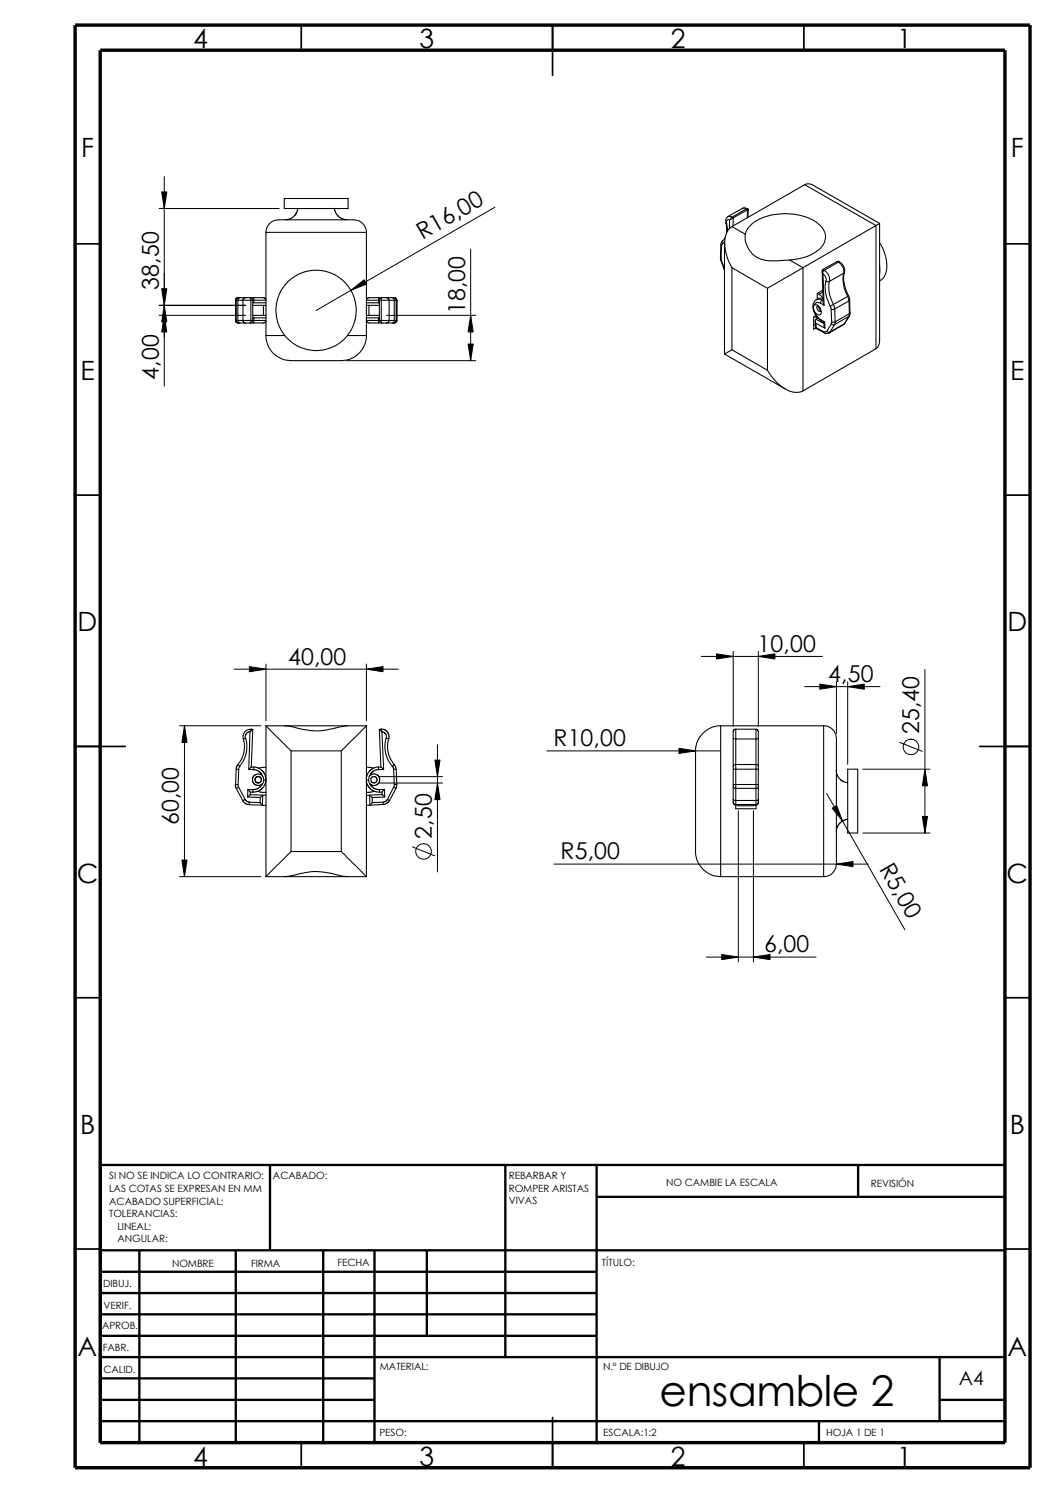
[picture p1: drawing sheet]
<svg xmlns="http://www.w3.org/2000/svg" width="210mm" height="297mm" viewBox="0 0 210 297" stroke-linecap="round" stroke-linejoin="round" font-family="sans-serif">
<g fill="none" stroke="#000" stroke-width=".34">
<path d="M59.9 5v5M109.9 5v10M159.9 5v5M14.9 48.5h5M199.9 48.5h5M14.9 98.5h5M199.9 98.5h5M14.9 148.5h10M194.9 148.5h10M14.9 198.5h5M199.9 198.5h5M14.9 248.5h5"/>
<path d="M199.9 248.5h5M59.9 287v5M109.9 282v10M159.9 287v5"/>
</g>
<g fill="none" stroke="#000" stroke-width=".47">
<path d="M53.7 231.8v17M100.5 231.8v38.2M118.7 231.8v55.2M118.7 238.1h81.2M170.7 231.8v6.3M199.9 231.8h-180v55.2M19.9 248.8h180M19.9 257.3h98.8M19.9 253h98.8M27.7 248.8v38.2M46.9 248.8v38.2M64.3 248.8v38.2"/>
<path d="M74.5 248.8v38.2M84.9 248.8v17M19.9 265.8h98.8M19.9 261.5h98.8M19.9 278.5h54.6M19.9 274.2h54.6M19.9 270h180M186.9 278.5h13M186.9 270v12.7M19.9 282.7h180M162.9 282.7v4.3"/>
</g>
<path d="M14.9 5h190v287h-190zM19.9 10h180v277h-180z" fill="none" stroke="#000" stroke-width=".68" stroke-linecap="butt"/>
<g fill="none" stroke="#000" stroke-width=".21">
<path d="M56.6 39.5h12.7v2h-12.7zM160.1 36.7l.6-.1 .9 .1 13.4 7.7M160.1 36.7l-14.5 8.4M160.1 36.7l14.2 8.2M46.9 59.7v4.1M46.9 59.7h.1M47 59.7h.3M47 59.7v4.1a.5 .5 0 0 0 .5 .5M47.3 59.7v4.1l.2 .4 .2 .1M47.3 59.7h1M47.4 59.2l-.4 .1-.1 .4M47.4 59.2l5.1 .1"/>
<path d="M47.4 59.2a.5 .5 0 0 0-.5 .5M47.5 59.2a.5 .5 0 0 0-.5 .5M47.7 59.2l-.2 .1-.2 .4M48.3 59.7v4.2l.6 .4M48.3 59.7h1.6M48.9 59.2l-.4 .1-.2 .4M49.7 59.2l.2 .1M49.9 59.3v.4M49.9 59.3l.3 .2 .1 .2v4.1l-.1 .2-.3 .2M49.9 59.7v4.5M50.5 59.2v1M52.5 59.2l.3 .2 .1 .3h-3"/>
<path d="M52.9 46.2a2.52 2.52 0 0 1 2.5-2.5h15a2.53 2.53 0 0 1 2.5 2.5M52.9 46.2h20M52.9 46.2v20.6M59.3 41.5l-.4 1-.5 .6-.8 .5-.8 .1M66.5 41.4l.2 .7 .7 1 .7 .5 .9 .1M72.9 46.2v20.6M75.3 59.2v1M75.9 59.3l-.4 .3v4.2l.4 .4M75.9 59.3v4.9M76 59.2l-2.8 .1-.3 .4h6.1M76 59.2l-.1 .1M76 59.2h.9"/>
<path d="M76.9 59.2l.3 .1 .2 .4v4.1M76.9 59.2h1.2M78.1 59.2l.3 .4v4.2M78.1 59.2h.2M78.3 59.2l.3 .1 .2 .3v4.2M78.3 59.2h.1M78.4 59.2l.3 .1 .3 .4M79 59.7v4.1M143.3 51.2l.1 .6M143.3 51.2l.2 .2M143.4 48.7l.2 .2M143.4 51.8l.2 .1"/>
<path d="M143.4 48.7l-.1 2.5M143.4 51.8l.7 2M143.5 51.4l.1 .5M143.6 51.9l.5 1.6M143.6 48.9l-.1 2.5M143.7 48.5l-.1 .4M143.8 47.9l-.4 .8M143.8 47.9l-.2 .3 .1 .3M144.1 48.3v22.1M144.2 48l-.5 .5M144.3 47.3l-.5 .6M144.4 44.4l.1 2"/>
<path d="M144.4 44.4h.2M144.6 44.4l.1 1.6M144.8 43.1h.4l.4 .1M144.9 43.1l-.2 .1a1 1 0 0 0-.3 1.2M145.2 43.8a.46 .46 0 0 0-.6 .1 .46 .46 0 0 0 0 .5M145.2 43.8l-.1 1.7M145.3 43.7l-.1 .1M145.6 43.2l-.3 .5M145.6 45.1a4.2 4.2 0 0 0-1.3 4.6l.5 1.8 .8 1.8M145.6 43.2l.3 .1M145.6 53.3l7.1 4.1M145.6 45.1l2.7 1.5"/>
<path d="M145.6 53.3v16.3M145.9 43.3l-.6 .4M145.9 43.3l-.1 1.7M147.7 41.5l.5-.1 .5 .1M147.7 41.5l.3-.1 .5 .2M147.7 41.5l-2.9 1.6M148.3 46.6a4.8 4.8 0 0 0 5 5.3l3.8-.2M148.3 46.6a5.8 5.8 0 0 1 4.7-3.7 11.8 11.8 0 0 1 9.8 1.6 3.1 3.1 0 0 1 .1 5.2 10.2 10.2 0 0 1-5.8 2M148.5 41.6l-2.9 1.6M148.5 41.6l.2 .1M148.7 41.5l-.2 .1M148.7 41.5l.2 .2"/>
<path d="M148.7 41.7v1.6M148.7 41.7l-2.8 1.6M148.9 41.7h-.2M148.9 41.7l-.1 1.6M152.7 57.4v16.3M157.1 51.7l2.7 1.6M159.8 53.3l-7.1 4.1M159.8 53.3v24.5M162.4 59.6l-.6 .8v.7M162.4 59.6l.6-.1 .6 .2M162.6 58.4v1.1M162.6 58.4l.3 .1"/>
<path d="M162.9 58.5l.8 .8M163.6 54l.2 6.3 .2 .4M163.6 59.7l-.4 .6M163.6 59.7l.2 .1M163.7 54.3v.2M163.7 53.6l-.1 .2 .1 .5M163.7 58.1l-.8 .4M163.7 53.6l.3 .2M163.7 57.7l-1.1 .7M163.7 54.5a1.42 1.42 0 0 1 .6 1.4M163.7 54.5l.3 6.2M163.8 59.4l-.6-.1-.8 .3"/>
<path d="M163.8 59.6l-.2 .1M164 53.8l-.3 .5M164 53.8a2.07 2.07 0 0 1 1.1 2.2M164.3 55.9a7.1 7.1 0 0 0 .9 5M164.3 55.9l.4 .1h.4M165.1 56a6.2 6.2 0 0 0 .7 4.6M166.5 52l.5 .1M166.5 52l.3 .2M166.5 52l-2.8 1.6M166.8 52.2a2.25 2.25 0 0 1 1.1 2.2M166.8 52.2l-2.8 1.6M167 52.1a2.05 2.05 0 0 1 1 2.1"/>
<path d="M167 52.1l-.2 .1M167.9 54.4a6.7 6.7 0 0 0 .8 4.6M167.9 54.4l-2.8 1.6M168 54.2a6.9 6.9 0 0 0 .8 4.6M168 54.2l-.1 .2M168.7 59l.2 .9M168.7 59l-2.9 1.6M168.8 58.8l.2 .8M168.8 58.8l-.1 .2M168.9 59.9l-2.8 1.6M168.9 59.9l.1 2.5M169 59.6l-.1 .3"/>
<path d="M169 59.6l.1 2.6M174.3 44.9l-14.5 8.4M174.3 44.9v24.5M175 44.4l-.7 .5M175 44.4v23.4l-.2 .9-.5 .7M175 53v1.4M175 48.2a7.5 7.5 0 0 1 1 6.6l-.4 .7-.6 .4M46.9 63.8h6l-.1 .2-.3 .3h-2.8M46.9 63.8l.1 .3 .4 .2M46.9 63.8a.5 .5 0 0 0 .5 .5M47.4 64.3h.1M47.5 64.3h.2"/>
<path d="M47.7 64.3h1.2M48.9 64.3h.8M49.9 64.2l-.2 .1M50.3 60.2h2.6M50.3 63.2h2.6M50.3 60.7h2.6M50.3 62.7h2.6M50.5 63.2v1.1M52.4 60.7v2M52.9 66.8a5 5 0 0 0 5 5h10a5.1 5.1 0 0 0 5-5M52.9 66.8h3.7a8 8 0 0 0 12.5 0M56.6 66.7l-1.1-2-.6-2.4 .1-1.8 .3-1.4 .6-1.2 1-1.5 .8-.8 1.3-.8 1.7-.7 1.6-.3h1.1l2.1 .4 1.7 .8 1 .8 .8 .8 1.2 2 .6 1.9v2.2l-.5 2.1-1.2 2"/>
<path d="M69.1 66.8h3.8M72.9 60.2h2.4M72.9 63.2h2.4M72.9 60.7h2.6M72.9 62.7h2.6M73.4 64.3h4.7M73.4 60.7v2M75.3 63.2v1.1M75.3 60.2h.2M75.3 63.2h.2M75.9 64.2l.1 .1M77.4 63.8l-.2 .3-.3 .2"/>
<path d="M77.4 63.8h-4.5l.2 .3 .3 .1M77.4 63.8h1M78.1 64.3h.2M78.3 64.3h.1M78.4 63.8v.3l-.3 .2M78.4 63.8h.4M78.8 63.8l-.2 .4-.3 .1M78.8 63.8h.2M79 63.8l-.3 .3-.3 .2M79 63.8l-.3 .4-.3 .1M144.1 70.4l12.2 7M145.6 69.6l-1.5 .8"/>
<path d="M145.6 69.6l7.1 4.1M152.7 73.7a8.8 8.8 0 0 0 5.1 4.3h1.2l.8-.2M161.8 61.1a3.5 3.5 0 0 0 1.7 2.8M161.8 61.1v.1M161.8 61.2l.2 .7M161.9 64.6l.3 .1M162 60.7a1.25 1.25 0 0 1 1.4 1.3 .6 .6 0 0 1-.5 .6 .6 .6 0 0 1-.7-.4l-.2-.3M162 60.7l-.2 .5M162 61.9a3.2 3.2 0 0 0 1.4 1.8M162 63l.7 .3-.4 .2M162.2 63.9l.1 1.4M162.3 65.3l1.7 .9"/>
<path d="M162.3 63.5a.54 .54 0 0 0 0 .8M162.3 63.5l1.7 .9M162.3 64.3l.1 .9M162.3 64.3l1.8 1M162.3 62.8l-.4 .3v2.4l.4-.2M162.4 65.2l-.1 .1M162.4 65.2l1.5 .8M162.6 60.9a1.11 1.11 0 0 1 .6 1.1M162.6 60.9a.72 .72 0 0 0 .7 1.1M162.9 61.1l.3 .6M163.2 60.3a.81 .81 0 0 0-1.2 .4M163.2 60.3l.8 .4"/>
<path d="M163.4 63.7l.1 .2M163.4 63.7l.7 .4M163.5 63.9l.5 .2M163.9 66l.1 .2M164 64.1v.8l.1 .4M164 66.2l.6 .2 .3-.1M164.1 64.1h-.1M164.1 64.1v1.2M164.5 65.9l-.2 .2-.4-.1M164.5 65.9l.4 .2 .2-.1M165.2 60.9l.2 .6M165.4 61.5l.1 2.6"/>
<path d="M165.4 64.4l.3 .2h.3M165.4 64.4l-.9 1.5M165.5 64.1l-.1 .3M165.5 64.1h.7M165.8 60.6l-.6 .3M165.8 60.6l.3 .9M166 64.6l-.9 1.4M166.1 61.5l-.4 .1-.3-.1M166.1 61.5l.1 2.6M166.2 64.1l-.2 .5M167.8 64.6l-2.8 1.7 .1-.3M168 64.4l-.2 .2"/>
<path d="M168 64.4l-2.9 1.6M168.1 64.3l-.3 .3M168.1 64.3l-.1 .1M168.9 62.9l-2.9 1.7M168.9 62.9l-.9 1.5M169 62.9h-.1M169 62.4l-.1 .5M169 62.9l-.9 1.4M169 62.4l-2.8 1.7M169.1 62.2l-.1 .7M169.1 62.2l-.1 .2M174.3 69.4l-14.5 8.4"/>
<path d="M46.8 156.1l.2 .8M47 153l.5 .1M47 153l-.1 3.1h.5M47 156.9l1.3 2.4 .5-.3M47.3 152.1l-.2 .4-.1 .5M47.3 152.1l.4 .3M47.4 156.1l.1 .5M47.5 156.6l-.5 .3M47.5 153.1l-.1 3M47.5 156.6l1.3 2.4M47.7 152.4l-.2 .7M48.3 159.3l.6 .6 .7 .2"/>
<path d="M48.4 147l.2 1.3-.1 1.5-.5 1.3-.7 1M48.8 159l.2 .4 .6 .2M49.3 158.6l2.5 .1M49.3 157.1l.5 .5M49.3 157.1v1.5M49.3 157.1h1M49.7 145.6l-.5 .1-.3 .3-.1 .5 .1 .4M49.7 145.6l-.2 7.5M49.8 158.1l-.5 .5M49.8 158.1l2.5 .1M49.8 157.6v.5M49.9 145.5l-.2 .1"/>
<path d="M49.9 145.1a1.47 1.47 0 0 0-1.5 1.9h.1a.29 .29 0 0 1 .3-.1 .29 .29 0 0 1 .2 .3l.1 2-.2 .9-.5 1.3-.7 1M49.9 145.1v.4M49.9 145.1h.4M50 152.6l-.5 .5M50 152.6h.5M50.3 145.1l-.4 .4M50.3 145.1l-.3 7.5M50.3 157.1v.5h-.5M50.4 153.1l.7 .1 .9 .7 .4 .8 .1 .5M50.5 152.6v.5h-1M50.5 152.6l.8 .1 .9 .6 .5 .9 .2 .8M51.4 157.4l.7 .2h.8"/>
<path d="M51.7 159.7l-2.1-.1v.5M51.7 159.7l.5 .5M51.8 158.7l-.1 1M52 155.2l-.2-.6-.4-.1-.4 .1-.3 .6 .1 .3 .3 .2h.5l.3-.1 .1-.7-.4-.4h-.5l-.2 .2-.1 .7 .3 .3h.3M52.2 155.9l-.8 .9-1.1 .3M52.2 155.9l-.4 .3-.4 .1M52.3 154.4l-.4-.3-.5-.1-.6 .1-.5 .5-.1 .6 .2 .5 .4 .5 .6 .1M52.3 158.2l-.5 .5M52.3 158.2l-.1 2M52.3 158.2h.6M52.5 155.2l-.3 .7M52.5 155.2h.4"/>
<path d="M52.9 155.2l-.2 .8-.7 1-.9 .5-.8 .1M52.9 144.4l5 5M52.9 152.7l-1.5 .2M52.9 144.4v30M52.9 144.4h20M52.9 155.2h.1M56.6 144.4l1.4 .2a14.6 14.6 0 0 0 9.7 0l1.4-.2M57.9 149.4h10M57.9 149.4v20M67.9 149.4v20M72.9 144.4l-5 5M72.9 152.7l1.4 .1"/>
<path d="M72.9 144.4v30M73.3 155.2l.3 .8 .4 .6 .8 .4 .6 .1M73.3 155.2h-.4v.3l.5 1.2 1.1 .7 1 .2M73.5 154.5l.5-.4 .5-.1 .8 .4 .3 .6-.2 .7-.6 .5-.7 .1-.6-.4M73.5 154.5l-.2 .7M73.5 158.2l.5 .5M73.5 158.2l.1 2M73.5 158.2h-.6M74 158.7l.1 1M74.1 159.7l-.5 .5M74.4 155.7h-.3l-.3-.3v-.5l.4-.4h.4l.4 .4-.1 .7-.5 .2M74.4 157.4l-.6 .2h-.9"/>
<path d="M75.3 152.6l-.8 .1-.8 .5-.7 1-.1 .8M75.3 153.1l-.6 .1-.6 .3-.6 1M75.3 152.6v.5M75.3 152.6h.5M75.5 157.1v.5M75.5 145.1l.4 .4M75.5 145.1l.3 7.5M75.5 157.6h.5M75.8 152.6l.5 .5M75.9 145.1l.6 .1 .6 .5 .3 .5-.1 .8M75.9 145.5l.1 .1 .3 7.5M75.9 145.1v.4"/>
<path d="M75.9 145.1h-.4M75.9 145.6l.8 .4 .2 .9 .4 .1M76 157.6v.5M76 158.1l.5 .5M76 158.1l-2.5 .1M76.2 159.6v.5l-2.6 .1M76.2 159.6l-2.1 .1M76.3 153.1h-1M76.5 157.1l-.5 .5M76.5 157.1h-1M76.5 157.1v1.5M76.5 158.6l-2.5 .1"/>
<path d="M76.8 146.8l-.2 1.3v1.3l.5 1.6 .7 1.1a.29 .29 0 0 0 .3 .3 .29 .29 0 0 0 .3-.2h.1l.2 .4 .1 .4M77.1 159l.4 .3M77.1 159l-.3 .4-.6 .2M77.3 147l-.2 1.3 .1 1.2 .5 1.6 .7 1M77.5 159.3l-.5 .5-.8 .2M78.1 152.4l.2 .6M78.3 156.6l.5 .2M78.3 153h.5l.2 3.1M78.3 156.6l-1.2 2.4M78.3 153l.1 3.1M78.4 156.1l-.1 .5M78.8 156.8l-1.3 2.5"/>
<path d="M79 156.1l-.2 .7M79 156.1h-.6M143.4 144.4a5.1 5.1 0 0 0-5 5v20a5.1 5.1 0 0 0 5 5M143.4 144.4v30M143.4 144.4h20.5M145.9 156.6l.3 .2h4.4l.3-.2M145.9 156.1h5M145.9 153h5M145.9 159l.2 .3h4.6l.2-.3M145.9 152.4l.1-.2 .3-.1h4.2l.2 .1 .2 .2M145.9 146.9l.4 .1h4.2l.4-.1M145.9 159.6l.3 .5h4.4l.3-.5"/>
<path d="M146.4 145.1h-.3l-.2 .4M146.4 145.1h4M146.4 145.1v15.8h4v-15.8M150.4 145.1l.3 .1 .2 .3v14.4l-.4 .3h-.6v.1h-3v-.1h-.6l-.4-.3v-14.4M163.9 144.4a2.52 2.52 0 0 1 2.5 2.5v25a2.6 2.6 0 0 1-2.5 2.5M163.9 144.4v30M166.4 153.2l.1 .9 .5 .8 .6 .5 1.1 .3M168.7 153h1.9v12.7h-1.9zM49.6 160.1l2.6 .1M52.2 160.2h.7M52.9 174.4h20M56.6 174.4l1.5-.2a14.5 14.5 0 0 1 9.7 0l1.3 .2"/>
<path d="M57.9 169.4l-5 5M57.9 169.4h10M67.9 169.4l5 5M73.6 160.2h-.7M143.4 174.4h20.5M168.6 163l-1 .3-.6 .5-.5 .8-.1 .9"/>
</g>
<g fill="none" stroke="#000" stroke-width=".2">
<path d="M32.2 38.2h1l-.5 3.3zM32.7 35.1v41.7M31.7 41.5h23.8M32.2 57.4h1l-.5 3.3zM69.8 57.7l2.6-2 .5 .8zM93.6 49.6v22.2M98.5 41.2l-35.6 20.6M31.7 62.7h17.2M31.7 60.7h17.2M32.7 60.7l.5 3.4h-1zM32.7 62.7l.5 3.3h-1zM68.9 71.8h25.8"/>
<path d="M76.9 62.7h17.8M93.1 68.5h1l-.5 3.3zM93.6 62.7l.5 3.3h-1zM46.6 133.1h32.6M49.6 132.6l3.3 .5-3.3 .5zM52.9 132.1v11.3M72.9 133.1l3.3-.5v1zM72.9 132.1v11.3M139.5 130.6h24.1M142.6 130.1l3.3 .5-3.3 .5zM145.9 129.6v15M150.9 130.6l3.3-.5v1z"/>
<path d="M150.9 129.6v15M160.1 136.6h15M163.1 136.1l3.3 .5-3.3 .5zM166.4 135.6v10.3M168.7 136.6l3.3-.5v1zM168.7 135.6v16.5M184 133.2v32.5M35.7 144.4h16.2M36.7 144.4l.5 3.3h-1zM36.7 144.4v30M75.4 154.5h12.7M75.4 155.8h12.7"/>
<path d="M86.5 151.2h1l-.5 3.3zM87 155.8l.5 3.3h-1zM87 148.2v25.3M108.8 149.4h34.6M135.1 148.9l3.3 .5-3.3 .5zM164.5 157.9l15.5 27.1M171.7 153h13.3M179 147.7l4.5 1.8M184 153l.5 3.3h-1zM35.7 174.4h16.2M36.2 171.1h1l-.5 3.3zM82 168.5l4.5 1.8"/>
<path d="M110.2 171.9h62.6M146.9 161.3v30.1M149.9 161.3v30.1M165.6 160.8l.9-.5 1.1 3.1zM166.4 171.9l3.3-.5v1zM171.7 165.7h13.3M183.5 162.4h1l-.5 3.3zM140.5 190.4h21.8M143.6 189.9l3.3 .5-3.3 .5zM149.9 190.4l3.3-.5v1z"/>
<circle cx="181.3" cy="148.6" r="1.55"/>
<circle cx="84.3" cy="169.4" r="1.55"/>
</g>
<g fill="#000">
<path d="M32.2 38.2h1l-.5 3.3zM69.8 57.7l2.6-2 .5 .8zM32.7 60.7l.5 3.4h-1zM32.2 57.4h1l-.5 3.3zM32.7 62.7l.5 3.3h-1zM93.1 68.5h1l-.5 3.3zM93.6 62.7l.5 3.3h-1zM49.6 132.6l3.3 .5-3.3 .5zM72.9 133.1l3.3-.5v1zM142.6 130.1l3.3 .5-3.3 .5zM150.9 130.6l3.3-.5v1zM163.1 136.1l3.3 .5-3.3 .5z"/>
<path d="M168.7 136.6l3.3-.5v1zM36.7 144.4l.5 3.3h-1zM86.5 151.2h1l-.5 3.3zM87 155.8l.5 3.3h-1zM135.1 148.9l3.3 .5-3.3 .5zM184 153l.5 3.3h-1zM36.2 171.1h1l-.5 3.3zM166.4 171.9l3.3-.5v1zM165.6 160.8l.9-.5 1.1 3.1zM183.5 162.4h1l-.5 3.3zM143.6 189.9l3.3 .5-3.3 .5zM149.9 190.4l3.3-.5v1z"/>
</g>
<text font-size="8.4" x="131.2" y="279.7">ensamble 2</text>
<g font-size="5.3">
<text x="38.4" y="9.6">4</text>
<text x="83.4" y="9.6">3</text>
<text x="133.5" y="9.6">2</text>
<text x="178.5" y="9.6">1</text>
<text x="16.1" y="31.3">F</text>
<text x="201.1" y="31.3">F</text>
<text x="16" y="75.6">E</text>
<text x="201" y="75.6">E</text>
<text x="15.5" y="125.6">D</text>
<text x="200.4" y="125.6">D</text>
<text x="15.3" y="175.6">C</text>
<text x="200.3" y="175.6">C</text>
<text x="15.9" y="225.6">B</text>
<text x="200.9" y="225.6">B</text>
<text x="15.5" y="269.8">A</text>
<text x="200.4" y="269.8">A</text>
<text x="38.4" y="291.6">4</text>
<text x="83.4" y="291.6">3</text>
<text x="133.5" y="291.6">2</text>
<text x="178.5" y="291.6">1</text>
</g>
<g font-size="4.6">
<text x="84.1" y="47.8" transform="rotate(-30 84.1 47.8)">R16,00</text>
<text x="31.6" y="57.7" transform="rotate(-90 31.6 57.7)">38,50</text>
<text x="92.5" y="62.5" transform="rotate(-90 92.5 62.5)">18,00</text>
<text x="31.6" y="75.5" transform="rotate(-90 31.6 75.5)">4,00</text>
<text x="150.7" y="129.7">10,00</text>
<text x="57.3" y="132.2">40,00</text>
<text x="164.8" y="135.7">4,50</text>
<text x="110.1" y="148.5">R10,00</text>
<text x="182.9" y="146.1" transform="rotate(-90 182.9 146.1)">25,40</text>
<text x="35.6" y="164.2" transform="rotate(-90 35.6 164.2)">60,00</text>
<text x="85.9" y="166.9" transform="rotate(-90 85.9 166.9)">2,50</text>
<text x="111.5" y="171">R5,00</text>
<text x="174.8" y="172.8" transform="rotate(60 174.8 172.8)">R5,00</text>
<text x="152" y="189.5">6,00</text>
</g>
<text font-size="3.9" x="190.8" y="275.5">A4</text>
<g font-size="2">
<text x="21.7" y="234.7">SI NO SE INDICA LO CONTRARIO:</text>
<text x="21.7" y="237.2">LAS COTAS SE EXPRESAN EN MM</text>
<text x="21.7" y="239.6">ACABADO SUPERFICIAL:</text>
<text x="54.3" y="234.7">ACABADO:</text>
<text x="101.2" y="239.6">VIVAS</text>
<text x="101.2" y="234.6">REBARBAR Y</text>
<text x="101.2" y="237.1">ROMPER ARISTAS</text>
<text x="132.5" y="236">NO CAMBIE LA ESCALA</text>
<text x="173.3" y="236.2">REVISIÓN</text>
<text x="21.7" y="242.1">TOLERANCIAS:</text>
<text x="23.4" y="244.6">LINEAL:</text>
<text x="23.4" y="247.1">ANGULAR:</text>
<text x="67.1" y="252">FECHA</text>
<text x="119.8" y="252">TÍTULO:</text>
<text x="20.5" y="256.1">DIBUJ.</text>
<text x="34.2" y="252.1">NOMBRE</text>
<text x="50" y="252">FIRMA</text>
<text x="20.6" y="260.4">VERIF.</text>
<text x="20.3" y="264.5">APROB.</text>
<text x="20.4" y="268.8">FABR.</text>
<text x="20.6" y="273.2">CALID.</text>
<text x="75.6" y="272.6">MATERIAL:</text>
<text x="120" y="272.6">N.º DE DIBUJO</text>
<text x="75.5" y="285.6">PESO:</text>
<text x="120" y="285.7">ESCALA:1:2</text>
<text x="164.4" y="285.7">HOJA 1 DE 1</text>
</g>
</svg>
